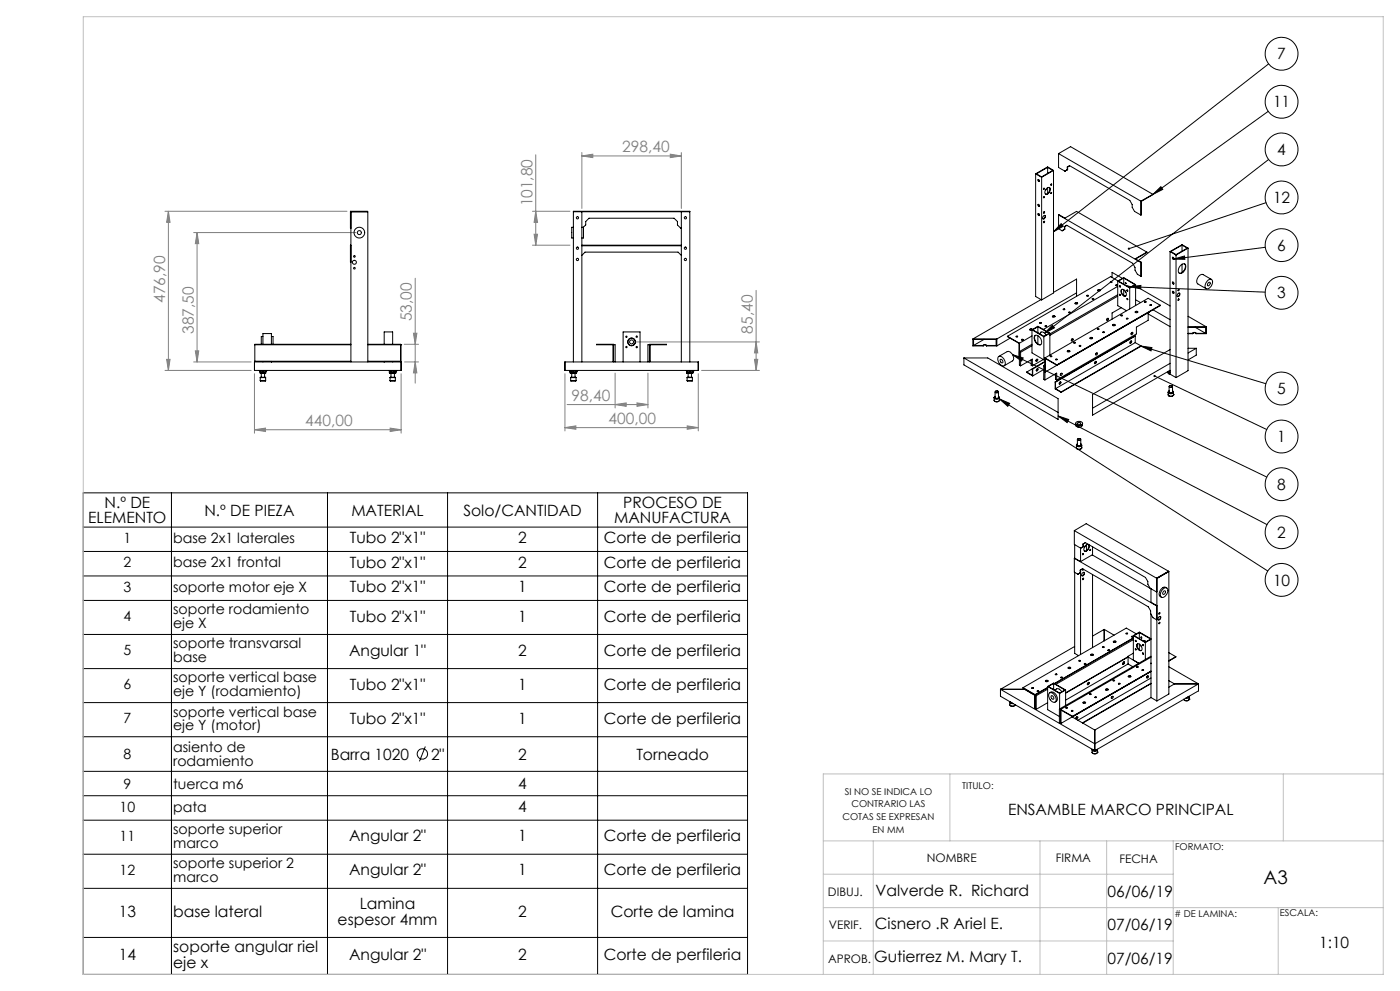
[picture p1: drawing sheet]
<svg xmlns="http://www.w3.org/2000/svg" width="420mm" height="297mm" viewBox="0 0 420 297" stroke-linecap="round" stroke-linejoin="round" font-family="sans-serif">
<g fill="none" stroke="#000" stroke-width=".3">
<path d="M380.6 19.2l-64.5 50.3M380.5 33.4l-34.6 24.9M345.9 58.3l2.4-2.4 .5 .9zM380.6 47.8l-67.2 52.1M318.3 67l.7 .8-2.9 1.7zM352.1 77.6l3.3-.9 .1 1zM379.6 74.1l-27.5 3.5M379.8 60.7l-41.1 13.8M315.7 97.5l.6 .7-2.9 1.7zM338.9 85.9l3.4-.4-.1 1.1zM338.9 85.9l40.7 1.7M299.8 119.6l3.1 1.3-.6 .9z"/>
<path d="M299.8 119.6l80.5 51.5M303.7 106.3l3.3 1-.5 .9zM303.7 106.3l76.3 36.7M342.3 103.7l3.3 .5-.3 1zM342.3 103.7l37.5 11.3M346.4 112.7l33.6 16M317.4 124.7l3.2 1-.5 .9zM317.4 124.7l62.7 32.5M25 147.7h199.3v144.3h-199.3zM25 158h199.3M51.4 147.7v144.3M98.2 147.7v144.3"/>
<path d="M134.3 147.7v144.3M179.3 147.7v144.3M25 165.3h199.3M25 172.6h199.3M25 179.9h199.3M25 190.1h199.3M25 200.4h199.3M25 210.6h199.3M25 220.8h199.3M25 231.2h199.3M25 238.5h199.3M127.6 223.7l-1.8 4.5"/>
<path d="M25 245.8h199.3M25 256h199.3M25 266.2h199.3M25 280.9h199.3"/>
<circle cx="384.5" cy="16.1" r="4.9"/>
<circle cx="384.5" cy="30.5" r="4.9"/>
<circle cx="384.5" cy="59.2" r="4.9"/>
<circle cx="384.5" cy="44.8" r="4.9"/>
<circle cx="384.5" cy="73.5" r="4.9"/>
<circle cx="384.5" cy="87.8" r="4.9"/>
<circle cx="384.5" cy="116.4" r="4.9"/>
<circle cx="384.5" cy="130.8" r="4.9"/>
<circle cx="384.5" cy="159.5" r="4.9"/>
<circle cx="384.5" cy="145.1" r="4.9"/>
<circle cx="384.5" cy="173.8" r="4.9"/>
<circle cx="126.7" cy="226" r="1.56"/>
</g>
<g fill="none" stroke="#808080" stroke-width=".3">
<path d="M160.7 46.4v27.1M174.6 46.7l3.2-.5v1zM174.6 45.7v16.8M174.6 46.7h29.8M201.1 46.2l3.3 .5-3.3 .5zM204.4 45.7v16.8M49.5 63.3h54.6M50.5 63.3v47.7M50.5 63.3l.5 3.3h-1zM58.1 69.7h48.7M59.1 69.7v38.8M59.1 69.7l.5 3.3h-1z"/>
<path d="M159.7 73.5h11.3M159.7 63.3h11.3M160.2 70.2h1.1l-.6 3.3zM160.7 63.3l.6 3.3h-1.1zM124 99.9h1.1l-.5 3.3zM124.6 83.4v31.4M226.8 87v24M49.5 111h25.9M50 107.7h1l-.5 3.3zM58.1 108.5h17.3M58.6 105.2h1l-.5 3.3zM76.3 112v17.8"/>
<path d="M120.3 112v17.8M121.2 103.2h4.4M121.4 108.5h4.2M124.6 108.5l.5 3.3h-1.1zM169.5 112v17.1M184.5 111.8v10.5M190.5 102.5h37.3M194.4 111.8v10.5M209.5 112v17.1M210.5 111h17.3M226.3 107.7h1l-.5 3.3zM226.8 102.5l.5 3.3h-1z"/>
<path d="M76.3 128.8l3.4-.5v1zM76.3 128.8h44M117.1 128.3l3.2 .5-3.2 .5zM169.5 128.2l3.3-.6v1.1zM169.5 128.2h40M170.1 121.2h24.3M184.5 121.2l3.4-.4v1zM191.1 120.8l3.3 .4-3.3 .6zM206.2 127.6l3.3 .6-3.3 .5z"/>
</g>
<g fill="none" stroke="#c0c0c0" stroke-width=".3">
<path d="M25 5h390v287h-390zM285 231.9v20.1M385 231.9v20.1M415 231.9h-168v60.1M247 252h168M262 252v40M312 252v40M332 252v40M352 252v40M247 262h105M247 272h168M383.5 272v20"/>
<path d="M247 282h105"/>
</g>
<path d="M318.3 67l.7 .8-2.9 1.7zM345.9 58.3l2.4-2.4 .5 .9zM338.5 74.3l-.2 .3 .4-.1-.4 .1a.34 .34 0 0 0 .5 .2 .34 .34 0 0 0 .2-.5 .34 .34 0 0 0-.5 0zM338.9 85.9l3.4-.4-.1 1.1zM352.1 77.6l3.3-.9 .1 1zM315.7 97.5l.6 .7-2.9 1.7zM342.3 103.7l3.3 .5-.3 1zM346.1 112.5l.3 .2-.3-.2a.34 .34 0 0 0 .3 .5 .34 .34 0 0 0 .3-.5 .34 .34 0 0 0-.6 0zM303.7 106.3l3.3 1-.5 .9zM317.4 124.7l3.2 1-.5 .9zM299.8 119.6l3.1 1.3-.6 .9z" fill="#000"/>
<g fill="#808080">
<path d="M76.3 128.8l3.4-.5v1zM117.1 128.3l3.2 .5-3.2 .5z"/>
<path d="M184.5 121.2l3.4-.4v1zM191.1 120.8l3.3 .4-3.3 .6z"/>
<path d="M160.2 70.2h1.1l-.6 3.3zM160.7 63.3l.6 3.3h-1.1z"/>
<path d="M226.8 102.5l.5 3.3h-1zM226.3 107.7h1l-.5 3.3z"/>
<path d="M59.1 69.7l.5 3.3h-1zM58.6 105.2h1l-.5 3.3zM50.5 63.3l.5 3.3h-1zM50 107.7h1l-.5 3.3zM124 99.9h1.1l-.5 3.3zM124.6 108.5l.5 3.3h-1.1z"/>
<path d="M174.6 46.7l3.2-.5v1zM201.1 46.2l3.3 .5-3.3 .5z"/>
<path d="M169.5 128.2l3.3-.6v1.1zM206.2 127.6l3.3 .6-3.3 .5z"/>
</g>
<g fill="none" stroke="#000" stroke-width=".3">
<path d="M310.7 52.1v36.8l1.8 1M310.7 52.1l1.8 1M310.9 52.1l3.4-1.9 1.5 .9-3.3 1.9zM311.4 53.8l.3 .2 .1 .4-.3-.1zM311.5 53.8l.3 .6M312.5 53.1v36.8M313.2 56.5l-.1 .2M313.2 56.4l-.1 .3M313.2 58.9l-.1 .3M313.8 56.7l-.2 .3M314.2 56.3a.63 .63 0 0 1 .8 .1 .63 .63 0 0 1 0 .9l-.4 .6a.67 .67 0 0 1-1.1 .2 .67 .67 0 0 1 .1-1zM314.3 50.2v1.8"/>
<path d="M314.3 56.3v1.7M314.8 56.2a1.38 1.38 0 0 1-1.1 2M315.4 55.1l-.2 .3M315.4 57.7l-.2 .3M316.1 51.1l-3.6 2M316.1 51.1v36.7l-3.6 2.1M316.1 51.1l-1.8-1.1-3.6 2.1M317.6 46v4.2l1.9 1.1M317.6 46l24.7 14.3M317.6 46l3.6-2 24.7 14.2M320.2 50.1v.8M320.2 50.9l-.7 .4"/>
<path d="M320.3 50l-.1 .1M320.3 50.8l-.1 .1M320.3 50v.8M320.3 50.8l-.8 .5M320.9 49.7l18 10.4 .8 1.2v.8l.7 1.3 1.9 1M320.9 49.7l-.7 .4M320.9 49.7l-.6 .3M345.9 58.2l-3.5 2.2-.1 4M345.9 58.2l-3.6 2.1M105.3 73.5v5.1M110.2 63.5l-5.1-.2 .2 5.1M172 68.1h-.5v3.2h.5"/>
<path d="M172 63.5h34.9M174.6 68.1h.4v3.2h-.4M174.6 73.5h29.8M174.6 73.7h29.8M174.6 76.5l.9-.9h27.9l1 .9M174.6 63.5v45M175 68.1l.7-.7v-1l1-1h25.5l1 1v1l1.2 1M204.4 63.5v45M311.4 64.1l.1-.1a.31 .31 0 0 1 .4 .4 .31 .31 0 0 1-.4 .2 .31 .31 0 0 1-.1-.5zM311.5 61.2l.3 .6M311.5 64l.3 .6M311.7 64.2l-.1 .2"/>
<path d="M311.8 64.3l-.1 .2M313.2 64.6a.45 .45 0 0 1 .5 .4 .45 .45 0 0 1-.4 .5 .39 .39 0 0 1-.6-.1 .39 .39 0 0 1 .3-.6zM313.3 63.4l-.2 .4M313.3 66.3l-.2 .4M313.5 64.6l-.1 .7-.5 .3M317.6 64.4l1.9 1 3.5-2 21.1 12.2M317.6 64.4l24.7 14.3M317.6 64.4v4.1l1 .7M318.7 69.1l-.1 .1M319.3 67.9l.1 .8M319.4 68.7l-.8 .5M319.4 67.9h-.1"/>
<path d="M319.4 67.9v.8M320 67.5l19.8 11.4 .7 1.2v.9l.7 1.2 1.1 .6M320 67.5l-.7 .4M320 67.5l-.6 .4M342.3 60.3v4.1M342.3 78.7v4.1M342.4 78.6l-.1 .1M342.4 78.6l-.1 4.2M344.1 75.6l-3.5 2 1.8 1M344.1 75.6l-3.4 2M351 75.4v36.7M351 75.4l1.8 1"/>
<path d="M351.2 75.4l3.4-2 1.6 1-3.4 1.9zM351.7 77.1l.4 .1v.5l-.3-.2zM351.9 77.1v.4l.3 .1M352.8 76.4v36.8M354.4 79.3a.81 .81 0 0 1 1.2-.1 .81 .81 0 0 1 .1 1.2l-.6 1a.87 .87 0 0 1-1.2 .5 .87 .87 0 0 1-.3-1.3zM354.6 73.4v1.9M354.6 79.2v2.5M355.4 79.1a1.89 1.89 0 0 1-1.6 2.7M356.4 74.4l-3.6 2M356.4 74.4v36.7l-3.6 2.1M356.4 74.4l-1.8-1.1-3.6 2.1M309.6 98.8l1.8-1 3.6 2.1"/>
<path d="M309.6 98.8l3.6 2.1M309.6 98.8v7l3.6 2M309.7 98.8h-.8M309.7 98.7l-.1-.1a.36 .36 0 0 0-.5-.2 .36 .36 0 0 0-.1 .6 .36 .36 0 0 0 .6 0M309.8 98.8l1.6-.9 3.3 2-1.5 .9zM311.4 97.9v1.9M311.9 96.8h.4M312.3 99.5l-.3 .7M312.3 89.8l-20.4 11.8M313.5 97.8h.5M313.6 97.6l.4 .1-.3 .2zM315 99.9l-1.8 1"/>
<path d="M315 99.9v6.5M315.7 94.8l.5-.2 .3 .3-.4 .2zM315.7 94.9l.4-.2 .4 .2M316.1 87.6l6.9-4v5.2M318.9 92.6l.5 .1-.3 .1zM319 92.8h.4M320.6 93.7h.5M322.5 91l.4-.2 .4 .2M322.5 90.8l.4-.1a.3 .3 0 0 1 .3 .1 .3 .3 0 0 1 0 .4 .3 .3 0 0 1-.4 0zM323 87.8l-24 13.8M326 88.7h.5M326.1 88.5l.4 .1-.3 .2z"/>
<path d="M327.7 89.5l.5 .1-.4 .1zM327.7 89.6h.4M329.2 98.6h.5l-.2 .2zM329.2 98.7h.5M329.3 87.1l.3-.2 .5 .2M329.4 86.9l.2-.1a.27 .27 0 0 1 .5 .1 .27 .27 0 0 1-.3 .3l-.4-.1zM330.8 99.6h.5M332.1 95.5l.3-.1a.33 .33 0 0 1 .1 .5 .33 .33 0 0 1-.5 .1zM332.2 95.5l-.2 .3M333.1 84.6h.5M333.6 83.1v-1.5l3.1 1.8M333.8 97.5h.7"/>
<path d="M333.8 97.3l.4-.1 .3 .3-.5 .1-.2-.1zM334.7 85.4l.4-.1 .1 .2-.3 .1zM334.8 85.5h.4M335.3 85.8l-22.3 12.9M335.3 88.8l-20.3 11.7M335.3 88.3l-20.3 11.8M335.3 84.2l1.8-1 3.6 2.1M335.3 84.2l3.6 2.1M335.3 84.2v7.4l2.7 1.5M335.4 84.2l-2.2-1.3-31 17.9M335.5 84.2l1.6-.9 3.4 2-1.6 .9zM335.9 85.7l.2 .3z"/>
<path d="M335.9 88.2l.2 .3zM336 85.7l.1 .3M336 88.2l.1 .3M336 85.7h.1M336 88.2h.1M336.3 94.5l.5 .1-.4 .1zM336.3 94.6h.5M336.4 92.2l-2.8 1.6v1.9M336.4 86.8a1.26 1.26 0 0 1 1.3 .6 1.26 1.26 0 0 1-.1 1.4 1.4 1.4 0 0 1-1.2-2zM336.6 86.7a1.36 1.36 0 0 0 1.1 2M337.1 83.3v1.9M337.1 86.8v1.7"/>
<path d="M337.6 87.2l.1 .4M337.6 84.7l.2 .4zM337.7 84.7l.1 .3M337.9 95.5h.5M338.1 86.9l.2 .4zM338.2 87l.1 .2M338.2 89.5l.1 .2M338.2 86.9v.1M338.2 89.5h.1M338.3 85.8l.8 .3M338.9 86.3v6.3M339.5 99.7l-.2 .3"/>
<path d="M339.5 99.7a.27 .27 0 0 1 .3 .4 .27 .27 0 0 1-.5 0zM340.6 93.6l.4-.2 .3 .2M340.6 93.4l.3-.1a.26 .26 0 0 1 .4 0 .26 .26 0 0 1-.1 .4h-.1a.3 .3 0 0 1-.4 0 .3 .3 0 0 1-.1-.3zM340.7 89.8l1.5 .9M340.7 85.7l10.3 6M340.7 85.3l-1.8 1M340.7 85.3v6.3M343.4 90.5h.4M344.5 94.1l6.5 3.8M344.5 93.7v2.3l-3.6 2v2.1l-23.9 13.8M344.6 93.6h.1M345 91.3l.5 .1-.4 .1z"/>
<path d="M345 91.5h.4M345.9 92.8l5.1 3M348.1 91.5l-34.5 20M348.1 91.5l-31 17.9M348.1 91.5l-3.6-2.1-31 17.9M351.7 87.4h.4v.5l-.2-.1zM351.7 84.6l.4 .1v.4l-.3-.1zM351.9 84.5v.4l.3 .2M351.9 87.3v.4l.3 .1M352.1 87.5l-.2 .2M352.1 87.6l-.1 .2M353.4 87.9a.39 .39 0 0 1 .6 .2 .39 .39 0 0 1-.2 .5 .38 .38 0 0 1-.6 .2 .38 .38 0 0 1 .1-.6z"/>
<path d="M353.6 86.7l-.2 .4M353.6 89.6l-.2 .4M353.8 87.8v.6l-.6 .5M356.4 98h5.5M356.4 94.8l5.5 3.2M356.4 98.1h5.3v1.8M356.4 99.9h1.4M357.8 99.9l.3-.3h.4l.3 .3M357.8 99.9v.1M358.5 98.1l3.2 1.8M358.8 99.9h2.9M358.8 99.9v.1"/>
<path d="M361.9 98v2h-3.1M362.4 84a.85 .85 0 0 1 1.2-.1 .85 .85 0 0 1 0 1.2l-.6 1a.86 .86 0 0 1-1.2 .4 .86 .86 0 0 1-.2-1.3zM362.5 84.7a.36 .36 0 0 1 .6 .1 .36 .36 0 0 1-.2 .5l-.1 .2a.38 .38 0 0 1-.7 0 .38 .38 0 0 1 .3-.6zM363.4 83.7l-2.5-1.4a1.86 1.86 0 0 0-1.6 2.8l2.5 1.4M76.3 108.5h44v2.5h-44zM76.4 103.3h28.9M77.8 111.1h.2M77.8 111v.1M78 111.1h.1M78 111.1v.7h.5M78 111.1h1.8M78 111.1h.8"/>
<path d="M78 111.7l.5 .1M78.1 113.2h1.6M78.1 114.1h1.6M78.1 113.2v.9M78.4 111.8v1.3M78.5 111.8h.8M78.8 111.1h-.8M78.8 111.1h.1M78.9 111.1v.1M78.9 111.7l.4 .1M78.9 111.7l-.4 .1M78.9 100.9h-.5v2.3"/>
<path d="M78.9 103.2v-3.2h2.5v3.2M78.9 108.3v.2M78.9 111.1v.6M78.9 111.1h.9M79.4 111.8v1.3M79.7 113.2v.9M79.7 111.7l-.4 .1M79.8 111.1h.1M79.8 111.1l-.1 .6M79.9 111.1h-.1M79.9 111v.1M81.4 100.9h.5v2.3"/>
<path d="M81.4 108.3v.2M105.3 108.5v-45h5v45M105.3 103.2h-28.9v5.1h28.9M110.3 103.2h9.9v5.1h-9.9M110.3 103.3h9.9M115.3 103.2v-3.7h2.5v3.7M115.3 108.3v.2M116.8 111.1h.1M116.8 111.1h.5M116.8 111v.7M116.8 111.7l.3 .1M117 113.2h1.6"/>
<path d="M117 114.1h1.6M117 113.2v.9M117.1 111.8h.7M117.3 111.1h.1M117.3 111.1v2M117.3 111.1h1M117.3 111.1v.1M117.8 111.8h.7M117.8 108.3v.2M118.3 111.7l-.5 .1M118.3 111.7l.2 .1M118.3 111.1v.6"/>
<path d="M118.3 111.1h.1M118.3 111.8v1.3M118.4 111.1h.5M118.4 111.1h.4M118.6 113.2v.9M118.8 111.7l-.3 .1M118.8 111.2v.5M118.9 111.1h.1M118.9 111.1l-.1 .1M118.9 111v.1M118.9 111.1l-2.1 .1M118.9 111.1h-.1"/>
<path d="M120.2 103.3h.1M169.5 108.5h40v2.5h-40zM171 111.1h.1M171 111v.1M171 111.7l.2 .1M171 111.2h2M171 111.2v.5M171.1 111.1h.1M171.1 111.1h-.1M171.1 111.1h.9M171.1 111.1l.1 .1M171.1 111.1l.1 .6"/>
<path d="M171.2 111.7l.4 .1M171.2 111.7v.1M171.2 111.8h.4M171.2 113.2h1.6M171.2 114.1h1.6M171.2 113.2v.9M171.5 111.8v1.3M171.6 111.8h.8M172 111.1h-.9M172 111.1h.1M172 111.1v.1M172 111.7l-.4 .1"/>
<path d="M172 111.7l.4 .1M172 108.5v-45.2h34.9v45.2M172 111.1v.6M172 111.1h.9M172.4 111.8h.5M172.5 111.8v1.3M172.8 113.2v.9M172.9 111.2h.1M172.9 111.7l-.5 .1M172.9 111.7v.1M172.9 111.2v.5M172.9 111.1h.1"/>
<path d="M172.9 111.1h.2M173 111.2h.1M173 111.2l-.1 .6M173 111.1h.1M173.1 111.1h.1M173.1 111.1h-.1M173.1 111v.1M184 103.3h.5v5.2M184.5 108.3h-.6v-5l-4.9-.1h5v5.3M186.9 108.5v-9h5.1v9M194.4 108.3h.7v-5l4.9-.1h-5.1v5.3M194.9 103.3h-.5v5.2"/>
<path d="M205.9 111.1h.1M205.9 111.1l.1 .1M205.9 111.1l2 .1M205.9 111v.1M206 111.7l.1 .1M206 111.2v.5M206 111.1h.1M206 111.1h.9M206 111.1l.1 .1M206 111.1l.1 .7M206.1 111.1h.8M206.1 111.7l.4 .1"/>
<path d="M206.1 111.8h.4M206.1 114.1h1.6M206.1 113.2h1.6M206.1 113.2v.9M206.4 111.8v1.3M206.5 111.8h.9M206.9 111.1h.1M206.9 111.1v.6M206.9 111.1v.1M206.9 111.7l.5 .1M206.9 111.7l-.4 .1M207 111.1h.8"/>
<path d="M207.4 111.8h.4M207.4 111.8v1.3M207.7 113.2v.9M207.8 111.7l-.4 .1M207.8 111.7v.1M207.8 111.2v.5M207.8 111.1h.1M207.8 111.1v.1M207.8 111.1h.2M207.9 111.1h.1M207.9 111.1h-.1M207.9 111.2l-.1 .6"/>
<path d="M208 111.1h.1M208 111.1l-.1 .1M208 111v.1M289.2 107.3h7.1l21.1 12.2v6.2l-28.2-16.3zM289.2 107.3l28.2 16.3M291.9 101.6h7.1M291.9 101.6v2.1h3.1M292.1 103.5v-1.8h6.7v1.8h-2.9M292.1 103.5h2.9M295 103.5l.4-.2 .5 .2M295 103.7l.2-.3h.5l.2 .3M295 103.5v.2"/>
<path d="M295.2 101.7l-3.1 1.8M295.9 103.7h3.1M295.9 103.5v.2M298.2 119.2l.3-.4a.5 .5 0 0 0 .1 .7 .5 .5 0 0 0 .7 0 .39 .39 0 0 0 .4-.3 .39 .39 0 0 0-.2-.4l.3 .4M298.2 119.2h.1M298.2 119.2a.92 .92 0 0 0 1.6 0M298.2 119.9l.7 .5 .7-.1 .2-.4M298.2 119.2v.7M298.5 117.5v1.6l.3 .3 .7-.3v-1.6M298.7 117.3l.3-.1a.29 .29 0 0 1 .4 .2 .29 .29 0 0 1-.4 .2h-.3zM298.8 117.2a.29 .29 0 0 0-.3 .4 .29 .29 0 0 0 .5 .2h.1a.3 .3 0 0 0 .4-.2 .3 .3 0 0 0-.2-.4M299 101.6v2.1"/>
<path d="M299.2 117.2h.1M299.6 106.9a1.8 1.8 0 0 1 2 2.1 .78 .78 0 0 1-.7 .7 .78 .78 0 0 1-.8-.4l-.8-1.5zM299.6 106.8l2.6-1.4a1.85 1.85 0 0 1 1.5 2.8l-2.4 1.4M299.8 119.9a.87 .87 0 0 1-.8 .5 .87 .87 0 0 1-.8-.5M299.8 119.2v.7M300.1 107.7l.6 .3a.41 .41 0 0 1 0 .7 .41 .41 0 0 1-.6-.4zM302.2 100.8l3.6 2.1M302.2 100.8l3.5 2.1 .1 4.1M303 101.3l-4 2.4M304.8 100.9h.5M304.9 100.7l.4 .2-.4 .1zM305.8 102.9v6.6l.4 .1"/>
<path d="M306.2 105.6v4M306.2 109.6l3.5-2v2M306.5 101.9h.4M308 111.5l1.8 1.2M309.4 107.8v1.7l.3 .1M309.6 100.7l-3.8 2.2M309.6 103.2l-3.8 2.2 .4 .2M309.6 103.6l-3.4 2M309.7 110.5v2l-1.7-1M309.7 110.5l.1 .1M309.7 110.5l-1.7 1M309.8 110.6v2.1"/>
<path d="M310.5 100.6a1.79 1.79 0 0 1 1.7 .8 1.79 1.79 0 0 1-.1 1.9 1.95 1.95 0 0 1-1.6-2.7zM310.6 100.5a1.91 1.91 0 0 0 1.6 2.8M310.9 107.8l.1-.1a.23 .23 0 0 1 .3 0 .23 .23 0 0 1 0 .3 .28 .28 0 0 1-.2 .3 .28 .28 0 0 1-.3-.1zM311 107.7l-.2 .4M311 110.7l.1-.2a.29 .29 0 0 1 .2 .5 .29 .29 0 0 1-.4 0zM311.3 110.5v.4l-.4 .2M311.4 100.6v2.5M312 100.1a.81 .81 0 0 1 .7-.7 .81 .81 0 0 1 .8 .6l.3 .4M313 107.7l-3.3 1.9M313.1 109.6l.4 .2M313.1 109.6v4.1l.4 .2M313.1 110.7l-3.3 2"/>
<path d="M313.2 100.9v6.9M313.5 107.3l3.6 2.1M313.5 111.4l.1 .1M313.5 107.3v6.6M313.5 109.4l-.4 .2M313.5 113.9l3.5-2.1v2.1M313.5 108.3l-3.8 2.2M313.5 108.4l-3.7 2.2M313.5 107.7l-.3 .1M315.1 106.9h.4M316.5 114.5v2.1l1.8 1M316.5 114.5h.2"/>
<path d="M316.7 112v1.7l.3 .2M316.7 114.5v2M316.7 116.5l1.6 1M316.7 107.7h.5l-.3 .2zM316.7 107.8h.4M317.1 109.4l-3.5-1.9v4M317.9 114.6a.26 .26 0 0 1 .4-.1 .26 .26 0 0 1-.1 .4l-.5 .2zM318.1 114.4v.4l-.3 .3M318.2 112a.26 .26 0 0 1 .4-.1 .26 .26 0 0 1-.1 .5l-.1 .1a.24 .24 0 0 1-.3-.1 .24 .24 0 0 1 .1-.3zM318.3 111.9l-.2 .4M318.3 117.5v.1M320.2 105.3l.3-.1 .5 .1"/>
<path d="M320.2 105.2l.7-.1a.26 .26 0 0 1 0 .4 .26 .26 0 0 1-.4 0zM321.6 101.6a.29 .29 0 0 1 .3 .4 .29 .29 0 0 1-.5 0zM321.6 101.6l-.2 .3M322.2 102.8h.4M322.2 102.6l.4 .2h-.4zM323.8 103.7h.4M323.8 103.5l.4 .2h-.4zM327 101.2l.4-.1a.24 .24 0 0 1 .3 .1 .24 .24 0 0 1-.2 .4l-.5-.1zM327 101.4h.8M328.5 108.4a.23 .23 0 0 1 .4 0 .23 .23 0 0 1 0 .3 .28 .28 0 0 1-.2 .3 .28 .28 0 0 1-.4-.1zM328.8 108.3v.4l-.4 .3M328.9 105.8a.23 .23 0 0 1 .3 0 .23 .23 0 0 1 0 .3 .28 .28 0 0 1-.2 .3 .28 .28 0 0 1-.3-.1z"/>
<path d="M328.9 105.8l-.2 .3M339.2 102.2a.27 .27 0 0 1 .2 .4 .27 .27 0 0 1-.5 .1zM339.4 102.2l-.1 .4-.3 .2M340.6 102.7l-23.9 13.8M340.6 102.7l1.7 .9M340.6 100.7l-23.9 13.8M340.6 100.7v2M340.6 100.7l-24.1 13.8M342.3 103.6l-24 14M342.3 103.6l-24 13.9M350.4 111.3l.6 .3M350.4 118.3l.3 .4"/>
<path d="M350.4 117.5h.1M350.4 117.5l.6 .5 .7-.1 .3-.4M350.4 117.5v.9l.3 .2M350.5 111.5h.1M350.5 111.5l-.2-.1 .3 .6M350.5 111.5l.5 .2M350.6 112l.4 .1M350.6 111.5v.5M350.6 111.5h.1M350.7 117.2l-.3 .3M350.7 115.8v1.7l.5 .3 .6-.3v-1.7M350.7 117.2a.49 .49 0 0 0 .1 .7 .49 .49 0 0 0 .7-.1 .35 .35 0 0 0 .4-.2 .35 .35 0 0 0-.1-.4"/>
<path d="M350.8 111.1l.2 .2M350.9 115.6l.3-.1a.32 .32 0 0 1 .4 .1 .32 .32 0 0 1 0 .5 .32 .32 0 0 1-.5-.1zM351 104.8l-23.2 13.4v6.2l23.2-13.4M351 108.9l-23.2 13.4M351 112.1l1.8 1.1M351 115.6h.1M351 115.6a.33 .33 0 0 0-.2 .5 .33 .33 0 0 0 .5 0 .28 .28 0 0 0 .4-.2 .28 .28 0 0 0-.2-.3M351.4 115.6h.1M351.8 117.2l.2 .3M352 118.3l-.4 .4h-.9M352 118.3h.1M352 118.3l-.4 .4-.9-.1"/>
<path d="M352 117.5v.8M356.4 104.4h2.5M356.4 100h1.4M357.8 100l.4-.3 .6 .3M358.9 104.4l-2.5 1.4M358.9 104.4v2l-2.5 1.5M322.7 126.9v.2M322.7 127.1l.7 .4M322.7 127.1l.1 .5 .7 .4M322.8 126.6a1.12 1.12 0 0 1 1.9 .5 1.14 1.14 0 0 1-1.1 .4 1.14 1.14 0 0 1-.9-.8zM322.9 133.4l.3-.3a.5 .5 0 0 0 .1 .6 .5 .5 0 0 0 .7 0 .39 .39 0 0 0 .4-.2 .39 .39 0 0 0-.2-.5l.3 .4M322.9 133.4h.1"/>
<path d="M322.9 133.4a.92 .92 0 0 0 1.6 0M322.9 134.2l.7 .5 .5-.1 .4-.4M322.9 133.4v.8M323 127.4l.4 .1M323.2 131.7v1.7l.3 .2 .7-.1v-1.8M323.3 126.7l.3-.1a.38 .38 0 0 1 .6 .2 .38 .38 0 0 1-.2 .5 .38 .38 0 0 1-.5-.2zM323.4 131.5l.3-.1a.29 .29 0 0 1 .4 .2 .29 .29 0 0 1-.4 .3 .25 .25 0 0 1-.3-.1 .25 .25 0 0 1 0-.3zM323.4 127.5h.1M323.4 127.5l.1 .1M323.5 127.5h.1M323.5 127.5v.5M323.5 127.6h.1"/>
<path d="M323.5 131.4a.3 .3 0 0 0-.3 .4 .3 .3 0 0 0 .5 .2h.1a.3 .3 0 0 0 .4-.2 .3 .3 0 0 0-.3-.4M323.9 131.4h.1M324.4 127.4h.1M324.4 127.4l-.9 .2M324.4 127.9l-.9 .1M324.4 127.4v.5M324.4 127.4l-.9 .1M324.5 134.2a.87 .87 0 0 1-.8 .5 .87 .87 0 0 1-.8-.5M324.5 133.4v.8M324.7 127.2l-.3 .7M324.8 126.9l-.3 .4M322.3 159v4.2l1.9 1.1"/>
<path d="M322.3 159l24.7 14.3M322.3 159l3.6-2.1 24.7 14.3M322.3 167.3l24.7 14.3M322.3 167.3v4.2l1.1 .6M322.4 167.3h-.1M322.4 167.3l1.8 1M322.4 163.2v4.1M322.4 171.6v24.2l1.2 .7M324.1 170.9v.8M324.1 171.7l-.7 .4M324.2 168.3l3.5-2 17.6 10.2v4l1.7 1.1M324.2 170.8l-.1 .1"/>
<path d="M324.2 164.3v4M324.2 170.8v25.3M324.3 164.2l-.1 .1M324.8 171.7a.41 .41 0 0 1 .6 .1 .41 .41 0 0 1-.3 .6 .36 .36 0 0 1-.5 .1 .36 .36 0 0 1 0-.6zM324.8 170.5l19.7 11.4 .7 1.2v.8l.7 1.2 1.1 .6M324.8 170.5l-.7 .4M324.8 170.5l-.6 .3M324.8 170.5v.3l.3-.2M324.9 165.9l.1 .2-.2 .2zM324.9 165.9l-.2 .3M324.9 163.1l.1 .7M325 170.6l-.2 .2"/>
<path d="M325 173.3l-.2 .4M325 163.4v.2M325 163.8l-.8 .5M325 163l-.1 .1M325 163v.8M325.2 171.5l-.1 .7-.5 .3M325.5 163.7l-.2 .3M325.6 163.5a.66 .66 0 0 1 1-.3 .66 .66 0 0 1 .1 1l-.3 .5a.68 .68 0 0 1-1 .5 .68 .68 0 0 1-.1-1.1zM325.6 162.6l18 10.5 .7 1.2v.8l.8 1.2 1.9 1.1M325.6 162.6l-.7 .5M325.6 162.6l-.6 .4M326 163.3v1.7"/>
<path d="M326.5 163.2a1.41 1.41 0 0 1-1.1 2v-.1M327 164.7h.2l-.1 .3zM327.1 164.6l-.1 .3M327.8 163.9v2.5M327.8 172.2v21.9M347 173.3v4.1M347.1 173.4v36.7M347.1 177.4h-.1M349 176.5a.8 .8 0 0 1 1.1-.2 .8 .8 0 0 1 .2 1.1l-.5 1a.91 .91 0 0 1-1.3 .6 .91 .91 0 0 1-.3-1.4zM349.1 177.2a.36 .36 0 0 1 .6 0 .36 .36 0 0 1-.2 .6 .42 .42 0 0 1-.6 .3 .42 .42 0 0 1 .1-.7zM350 176.2a1.66 1.66 0 0 0-2.3 1.8l.3 .7 .4 .3M350.6 171.2l-3.5 2.2"/>
<path d="M350.6 171.2l-3.6 2.1M350.6 171.2l.1 .1M350.7 171.3l-3.6 2.1M350.7 171.3v36.7l-3.6 2.1M322.4 193.7l-22.3 12.9M323.6 198l.3-.1 .2 .2zM323.7 198.1h.4M325.3 198.9l.3-.1 .2 .2-.4 .1zM325.3 199h.5M327.2 196.2l.4-.2 .4 .3-.5 .2zM327.2 196.3l.2-.2 .6 .2M330.7 193.9l.5 .1-.2 .1z"/>
<path d="M330.7 194h.5M331.3 188.6v3.4M331.3 188.6l2.9 1.8M331.3 188.6l-3.5 2M332.4 194.8l.4 .1-.3 .1zM332.8 194.9h-.4M332.8 194.9h.1M334 192.4l.2-.2 .6 .2M334 192.2l.3-.1a.26 .26 0 0 1 .4 0 .26 .26 0 0 1 0 .4h-.5zM337 198.5v-.1a.29 .29 0 0 1 .3 .5 .29 .29 0 0 1-.5 0zM337.2 198.4v.4l-.4 .2 .3-.2zM337.8 189.9h.5"/>
<path d="M338.3 196.9l-18.6 10.7M338.3 196.9h.1M338.4 199l1.4 .8M338.4 196.9l-18.7 10.8M338.4 196.9v2.1M338.4 199l-18.7 10.8M339.4 190.8h.5M340 190.5v7.3l1.6 1-3.3-2M340 191.2l-23.7 13.7M340 191.7l-23.2 13.4M340 191.3l-23.6 13.6M340 195.8l-1.7 1.1"/>
<path d="M340 190.5l1.8-1.1 3.5 2M340 190.5l3.6 2.1M340.2 190.5l1.6-.9 3.4 1.9-1.6 .9zM340.7 191.9l.2 .3M340.7 194.4l.2 .3M340.7 191.9h.1M340.9 190l-3-1.8-31 17.9M341 199.9h.5M341.1 193.1a1.17 1.17 0 0 1 1.3 .5 1.17 1.17 0 0 1-.2 1.4l-.7-.3-.3-.5-.2-.6zM341.3 193a1.42 1.42 0 0 0 1.1 1.9M341.8 189.6v1.8M341.8 193v1.8"/>
<path d="M342.3 193.5l.2 .3M342.4 190.9l.1 .3M342.8 195.7l.2 .4zM342.9 193.2l.1 .3M342.9 193.2l.1 .2M342.9 195.7l.1 .3M342.9 193.2h.1M342.9 192h.5l.4 .3M343 192h-.1M343.6 192.6v5.1M345.3 198.7v.2M345.3 197l-27.1 15.6"/>
<path d="M345.3 196.7l-27.5 15.8M345.3 184v25.1M345.3 191.6l-1.7 1M347 181.6v4.1M347.1 185.7h-.1M347.6 185a.39 .39 0 0 1 .7-.1 .39 .39 0 0 1-.2 .6 .39 .39 0 0 1-.6 .3 .39 .39 0 0 1 0-.7zM347.8 186.5l.2 .1-.2 .4-.2-.2zM347.8 183.6l.2 .1-.2 .4-.2-.2zM347.9 183.6l-.2 .4M347.9 186.5l-.2 .4M348.1 184.7l-.1 .8-.5 .3M350.7 199.8l8.9 5.2"/>
<path d="M350.7 195.6l2 1.2M352.7 196.8l-2 1.3M352.7 196.8l-2 1.2M300.1 206.6h7.2M300.1 206.6v2.1l28.3 16.3M302.9 210.4l.8 .3M302.9 211.2l.6 .4h.6l.4-.4a.88 .88 0 0 1-.8 .5 .88 .88 0 0 1-.8-.5zM302.9 210.4h.1M302.9 210.4l.5 .5h.6M302.9 210.4v.8M303.3 210.5l.2 .1M306.9 206.1l3.5 2.1 .1 4.1"/>
<path d="M306.9 206.1l3.6 2.1M307.3 206.6l3.1 1.8M307.4 206.5l-.1 .1M309.2 207.6h-.1M309.5 206.3h.5M310.5 208.2v4.2l.4 .2M310.9 208.5v4.1M311.1 207.2h.5M313.6 204l.1-.1a.37 .37 0 0 1 .6-.1 .37 .37 0 0 1 0 .6 .37 .37 0 0 1-.6-.1zM313.7 204.1l.3-.1 .4 .1M314.3 205.7v7l3.5 2M314.3 206l-3.8 2.2"/>
<path d="M314.3 206.5l-3.4 2M314.3 206.1l-3.8 2.2 .4 .2M314.3 210.6l-3.4 2M314.3 205.7l3.6 2.1M314.3 205.7l1.8-1 3.6 2.1M314.5 205.7l1.6-.9 3.4 2-1.6 .9zM314.9 207.7a1.79 1.79 0 0 1 1.6 .9 1.79 1.79 0 0 1 0 1.8 1.9 1.9 0 0 1-1.6-2.7zM314.9 207.6a1.64 1.64 0 0 1 2.3 1.8l-.1 .5-.6 .5M315.4 208.5l.6 .3a.41 .41 0 0 1 0 .8 .41 .41 0 0 1-.6-.4zM316.1 204.8v1.9M316.3 206.8l.7-.4a1.41 1.41 0 0 1 1.5 .9M316.6 202.1h.5l-.4 .1z"/>
<path d="M316.6 202.2h.4M317.8 212.5l.4 .2M317.8 212.5v4.1l.4 .2M317.9 207.8v4.7M318.2 212.6l3.6 2.1M318.2 216.7l.1 .1M318.2 212.6v4.2M318.2 203l.5 .1-.4 .1zM318.2 203.1h.5M318.2 216.8h.1M319.7 206.8l-1.8 1M319.7 206.8v4.7"/>
<path d="M319.8 212.2h.4M319.8 212l.5 .2h-.5zM320.4 200.2l.4-.1 .4 .1M320.5 200.1l.6-.1a.34 .34 0 0 1-.3 .4 .34 .34 0 0 1-.3-.3zM321.4 213.1h.5M321.5 212.9l.4 .2-.4 .1zM321.7 214.9l6.7 3.9M321.8 214.7l-.1 .2M321.8 214.8l-3.5-2v4M323 214.9l-.2 .3M323 214.8a.27 .27 0 0 1 .3 .4 .27 .27 0 0 1-.5 .1zM324.9 210.5l.3-.1a.26 .26 0 0 1 .4 0 .26 .26 0 0 1-.1 .3l-.4 .1z"/>
<path d="M324.9 210.6l.3-.1 .5 .1M326.4 204.6l.1-.1a.3 .3 0 0 1 .2 .5 .3 .3 0 0 1-.5 0zM326.6 204.5v.4l-.4 .3 .4-.3zM326.8 208h.5l-.3 .2zM326.8 208.1h.5M328.4 218.8v6.2M328.5 209h.4M331.7 206.7l.3-.2 .5 .2M331.8 206.5h.5a.3 .3 0 0 1-.2 .4 .3 .3 0 0 1-.3-.4zM333.5 208.8l.1-.1a.29 .29 0 0 1 .3 .5 .28 .28 0 0 1-.5-.1zM333.6 208.7l-.2 .4M333.9 204h.5"/>
<path d="M335.5 204.8l.5 .1-.3 .1zM335.6 205h.4M338.5 202.7l.6-.2 .2 .3-.5 .2zM338.5 202.8l.3-.2 .4 .2M342.6 200.9h.5M342.7 200.7l.4 .1-.3 .1zM344.2 202.6a.28 .28 0 0 1 .3 .2 .28 .28 0 0 1-.2 .3 .28 .28 0 0 1-.3-.1zM344.2 202.6l-.2 .3M345.3 209.1l-16.9 9.7M345.3 201.2l-27 15.6M345.3 201.1l-23.5 13.6M345.3 203.2l-21.9 12.7"/>
<path d="M345.3 209.1l1.8 1M345.3 204.8l-20.6 11.8M345.3 204.9l-20.5 11.8M350.7 204l1.7 1M352.4 205l-1.7 .9M352.4 205h7.2M355.1 209.5l.7 .5 .7-.1 .2-.4a.88 .88 0 0 1-.8 .5 .88 .88 0 0 1-.8-.5zM356.4 208.9h-.2M356.7 208.7l-.3 .3-.5 .1M356.7 208.7v.1M356.7 209.5h.1M356.7 208.8l-.1 .3-.9 .1"/>
<path d="M356.7 208.8v.7M359.6 205l-31.2 17.9-28.3-16.3M359.6 205v2l-31.2 18M327.6 224.7h.1M327.6 224.7l.6 .4h.7l.3-.4M327.6 225.4l.6 .5 .6-.1 .4-.4M327.6 224.7v.7M327.7 224.5l-.1 .2M327.7 224.6l.5 .4 .7-.1 .2-.3M328 224.8l.2 .1M328.9 224.8l-.2 .1M329.2 224.5v.2"/>
<path d="M329.2 225.4a.87 .87 0 0 1-.8 .6 .87 .87 0 0 1-.8-.5M329.2 225.4h.1M329.2 224.7v.7"/>
<circle cx="313.2" cy="59.1" r=".17"/>
<circle cx="313.2" cy="56.6" r=".17"/>
<circle cx="315.4" cy="57.8" r=".16"/>
<circle cx="315.4" cy="55.3" r=".18"/>
<circle cx="106.3" cy="78.6" r=".6"/>
<circle cx="106.3" cy="76.8" r=".25"/>
<circle cx="107.8" cy="69.7" r="1.6"/>
<circle cx="107.8" cy="69.7" r=".6"/>
<circle cx="173.2" cy="77.8" r=".33"/>
<circle cx="173.2" cy="74.4" r=".33"/>
<circle cx="173.2" cy="65.3" r=".33"/>
<circle cx="205.6" cy="65.3" r=".34"/>
<circle cx="205.6" cy="74.4" r=".34"/>
<circle cx="205.6" cy="77.8" r=".34"/>
<circle cx="311.7" cy="61.5" r=".27"/>
<circle cx="313.3" cy="66.5" r=".21"/>
<circle cx="313.3" cy="63.6" r=".21"/>
<circle cx="106.3" cy="80.4" r=".25"/>
<circle cx="312.1" cy="96.7" r=".21"/>
<circle cx="320.8" cy="93.6" r=".2"/>
<circle cx="331.1" cy="99.6" r=".2"/>
<circle cx="333.3" cy="84.5" r=".21"/>
<circle cx="338.2" cy="89.6" r=".18"/>
<circle cx="338.2" cy="95.5" r=".21"/>
<circle cx="343.6" cy="90.5" r=".2"/>
<circle cx="353.5" cy="89.8" r=".21"/>
<circle cx="353.5" cy="86.9" r=".21"/>
<circle cx="187.9" cy="100.9" r=".19"/>
<circle cx="187.9" cy="104" r=".2"/>
<circle cx="189.5" cy="102.5" r="1.1"/>
<circle cx="189.5" cy="102.5" r=".6"/>
<circle cx="189.5" cy="102.5" r="1.14"/>
<circle cx="191" cy="100.9" r=".21"/>
<circle cx="191" cy="104" r=".19"/>
<circle cx="306.7" cy="101.8" r=".2"/>
<circle cx="315.3" cy="106.8" r=".2"/>
<circle cx="325" cy="173.5" r=".2"/>
<circle cx="338" cy="189.8" r=".2"/>
<circle cx="339.6" cy="190.8" r=".2"/>
<circle cx="340.7" cy="192.1" r=".16"/>
<circle cx="340.7" cy="194.6" r=".16"/>
<circle cx="341.2" cy="199.9" r=".21"/>
<circle cx="342.4" cy="191.1" r=".18"/>
<circle cx="342.9" cy="193.3" r=".16"/>
<circle cx="309.7" cy="206.1" r=".2"/>
<circle cx="311.4" cy="207.1" r=".21"/>
<circle cx="328.7" cy="209" r=".2"/>
<circle cx="334.2" cy="204" r=".2"/>
</g>
<text font-size="5.6" x="379" y="264.9">A3</text>
<g font-size="4.7">
<text x="383.2" y="17.8">7</text>
<text x="381.9" y="32.2">11</text>
<text x="383.2" y="46.5">4</text>
<text x="381.9" y="60.9">12</text>
<text x="383.2" y="75.2">6</text>
<text x="383.2" y="89.4">3</text>
<text x="383.2" y="118.1">5</text>
<text x="383.2" y="132.5">1</text>
<text x="383.2" y="146.8">8</text>
<text x="31.4" y="152.2">N.º DE</text>
<text x="61.3" y="154.5">N.º DE PIEZA</text>
<text x="105.4" y="154.5">MATERIAL</text>
<text x="139" y="154.5">Solo/CANTIDAD</text>
<text x="187" y="152.2">PROCESO DE</text>
<text x="26.5" y="156.8">ELEMENTO</text>
<text x="184.2" y="156.8">MANUFACTURA</text>
<text x="383.2" y="161.2">2</text>
<text x="104.9" y="162.9">Tubo 2&quot;x1&quot;</text>
<text x="155.5" y="162.9">2</text>
<text x="181.2" y="162.9">Corte de perfileria</text>
<text x="104.9" y="170.2">Tubo 2&quot;x1&quot;</text>
<text x="155.5" y="170.2">2</text>
<text x="181.2" y="170.2">Corte de perfileria</text>
<text x="104.9" y="177.5">Tubo 2&quot;x1&quot;</text>
<text x="155.5" y="177.5">1</text>
<text x="181.2" y="177.5">Corte de perfileria</text>
<text x="381.9" y="175.5">10</text>
<text x="104.9" y="186.3">Tubo 2&quot;x1&quot;</text>
<text x="155.5" y="186.3">1</text>
<text x="181.2" y="186.3">Corte de perfileria</text>
<text x="104.7" y="196.5">Angular 1&quot;</text>
<text x="155.5" y="196.5">2</text>
<text x="181.2" y="196.5">Corte de perfileria</text>
<text x="104.9" y="206.7">Tubo 2&quot;x1&quot;</text>
<text x="155.5" y="206.7">1</text>
<text x="181.2" y="206.7">Corte de perfileria</text>
<text x="104.9" y="216.9">Tubo 2&quot;x1&quot;</text>
<text x="155.5" y="216.9">1</text>
<text x="181.2" y="216.9">Corte de perfileria</text>
<text x="99.2" y="227.7">Barra 1020</text>
<text x="129.3" y="227.7">2&quot;</text>
<text x="155.5" y="227.7">2</text>
<text x="190.9" y="227.7">Torneado</text>
<text x="155.5" y="236.5">4</text>
<text x="155.5" y="243.4">4</text>
<text x="302.4" y="244.3">ENSAMBLE MARCO PRINCIPAL</text>
<text x="104.7" y="252.1">Angular 2&quot;</text>
<text x="155.5" y="252.1">1</text>
<text x="181.2" y="252.1">Corte de perfileria</text>
<text x="104.7" y="262.4">Angular 2&quot;</text>
<text x="155.5" y="262.4">1</text>
<text x="181.2" y="262.4">Corte de perfileria</text>
<text x="262.7" y="268.4">Valverde R. Richard</text>
<text x="332.3" y="268.8">06/06/19</text>
<text x="35.6" y="274.8">13</text>
<text x="51.9" y="274.8">base lateral</text>
<text x="107.9" y="272.6">Lamina</text>
<text x="155.5" y="274.8">2</text>
<text x="183.2" y="274.8">Corte de lamina</text>
<text x="101.3" y="277.1">espesor 4mm</text>
<text x="262.5" y="278.4">Cisnero .R Ariel E.</text>
<text x="332.3" y="278.8">07/06/19</text>
<text x="35.6" y="287.7">14</text>
<text x="52" y="285.5">soporte angular riel</text>
<text x="104.7" y="287.7">Angular 2&quot;</text>
<text x="155.5" y="287.7">2</text>
<text x="181.2" y="287.7">Corte de perfileria</text>
<text x="395.7" y="284.1">1:10</text>
<text x="52" y="290">eje x</text>
<text x="262.3" y="288.3">Gutierrez M. Mary T.</text>
<text x="332.3" y="288.8">07/06/19</text>
</g>
<g font-size="4.7" fill="#808080">
<text x="186.7" y="45.7">298,40</text>
<text x="159.7" y="61.9" transform="rotate(-90 159.7 61.9)">101,80</text>
<text x="49.5" y="90.8" transform="rotate(-90 49.5 90.8)">476,90</text>
<text x="58.1" y="100.1" transform="rotate(-90 58.1 100.1)">387,50</text>
<text x="123.6" y="96.3" transform="rotate(-90 123.6 96.3)">53,00</text>
<text x="225.8" y="100" transform="rotate(-90 225.8 100)">85,40</text>
<text x="171.5" y="120.2">98,40</text>
<text x="91.6" y="127.8">440,00</text>
<text x="182.6" y="127.1">400,00</text>
</g>
<g font-size="4.2">
<text x="37" y="162.7">1</text>
<text x="51.9" y="162.7">base 2x1 laterales</text>
<text x="37" y="170.1">2</text>
<text x="51.9" y="170.1">base 2x1 frontal</text>
<text x="37" y="177.4">3</text>
<text x="51.9" y="177.4">soporte motor eje X</text>
<text x="51.9" y="184.1">soporte rodamiento</text>
<text x="37" y="186.2">4</text>
<text x="51.9" y="188.2">eje X</text>
<text x="37" y="196.4">5</text>
<text x="51.9" y="194.3">soporte transvarsal</text>
<text x="51.9" y="198.4">base</text>
<text x="37" y="206.6">6</text>
<text x="51.9" y="204.5">soporte vertical base</text>
<text x="51.9" y="208.6">eje Y (rodamiento)</text>
<text x="51.9" y="214.7">soporte vertical base</text>
<text x="37" y="216.8">7</text>
<text x="51.9" y="218.8">eje Y (motor)</text>
<text x="37" y="227.5">8</text>
<text x="51.9" y="225.5">asiento de</text>
<text x="51.9" y="229.6">rodamiento</text>
<text x="37" y="236.3">9</text>
<text x="51.9" y="236.3">tuerca m6</text>
<text x="35.9" y="243.3">10</text>
<text x="51.9" y="243.3">pata</text>
<text x="51.9" y="250">soporte superior</text>
<text x="35.9" y="252">11</text>
<text x="51.9" y="254.1">marco</text>
<text x="35.9" y="262.2">12</text>
<text x="51.9" y="260.2">soporte superior 2</text>
<text x="51.9" y="264.3">marco</text>
</g>
<g font-size="3.5">
<text x="278" y="258.4">NOMBRE</text>
<text x="316.8" y="258.3">FIRMA</text>
<text x="335.8" y="258.5">FECHA</text>
<text x="248.4" y="268.4">DIBUJ.</text>
<text x="248.7" y="278.4">VERIF.</text>
<text x="248.4" y="288.5">APROB.</text>
</g>
<g font-size="2.8">
<text x="253.4" y="238.1">SI NO SE INDICA LO</text>
<text x="288.7" y="236.5">TITULO:</text>
<text x="252.7" y="245.8">COTAS SE EXPRESAN</text>
<text x="255.4" y="241.9">CONTRARIO LAS</text>
<text x="261.8" y="249.6">EN MM</text>
<text x="352.5" y="254.8">FORMATO:</text>
<text x="352.3" y="274.7"># DE LAMINA:</text>
<text x="383.9" y="274.6">ESCALA:</text>
</g>
</svg>
